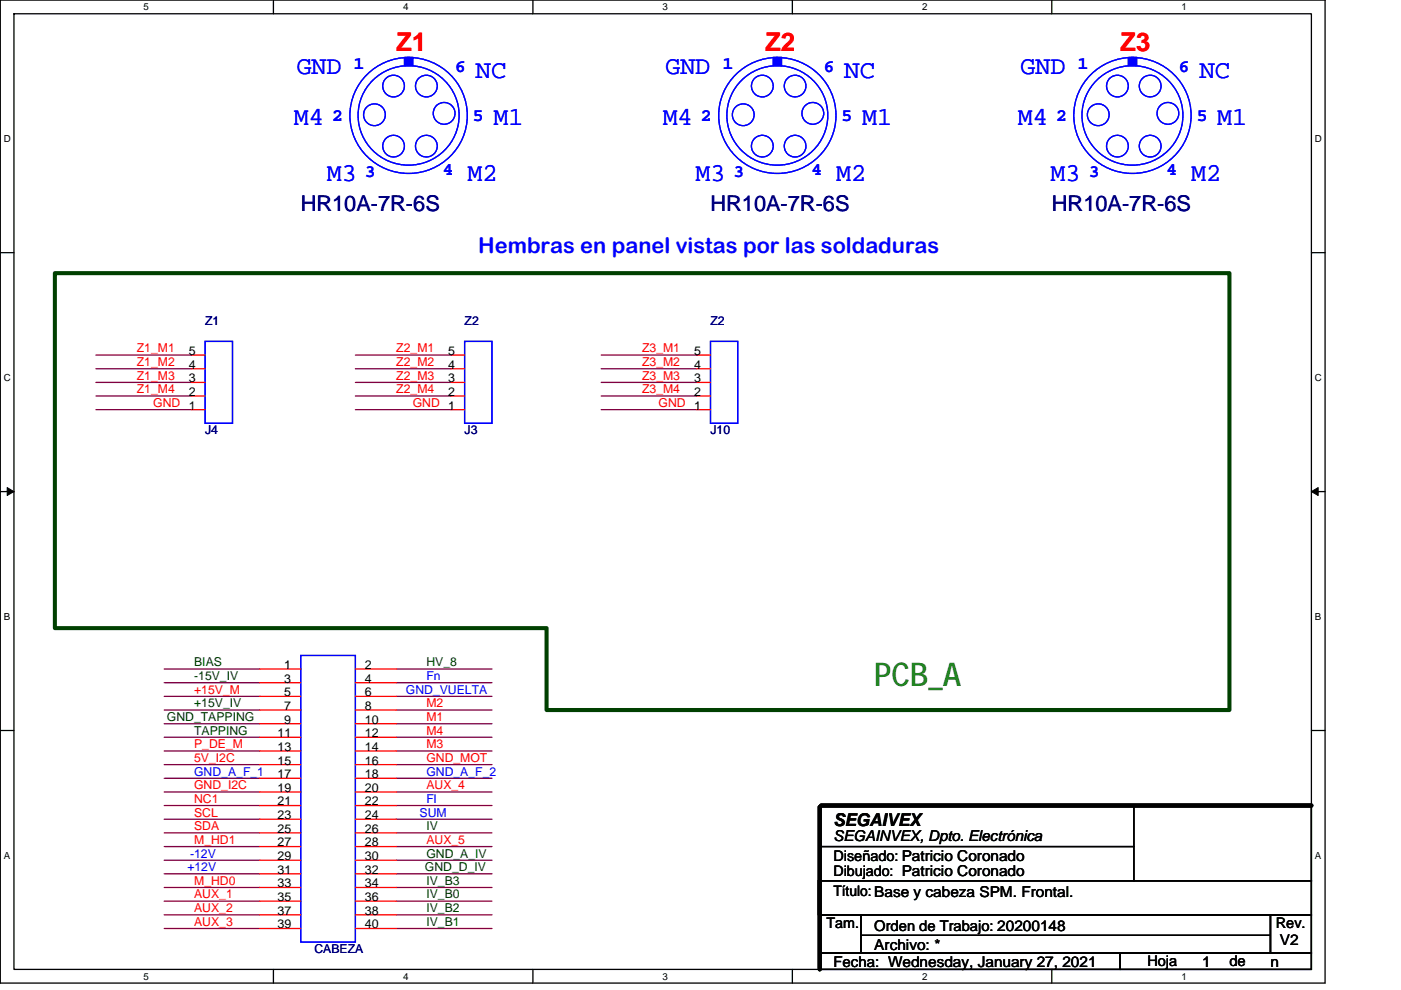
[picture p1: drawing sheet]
<svg xmlns="http://www.w3.org/2000/svg" width="297mm" height="210mm" viewBox="0 0 297 210" stroke-linecap="round" stroke-linejoin="round" font-family="sans-serif">
<path d="M.1 0h280.8v208.5h-280.8zM3 2.9h275v202.7h-275z" fill="none" stroke="#000" stroke-width=".28"/>
<g fill="#fff">
<path d="M30.5 .3h1.1v2.3h-1.1z"/>
<path d="M30.5 205.9h1.1v2.3h-1.1z"/>
</g>
<path d="M58 0v2.9M58 205.6v2.9" fill="none" stroke="#000" stroke-width=".28"/>
<g fill="#fff">
<path d="M85.5 .3h1.1v2.3h-1.1z"/>
<path d="M85.5 205.9h1.1v2.3h-1.1z"/>
</g>
<path d="M113 0v2.9M113 205.6v2.9" fill="none" stroke="#000" stroke-width=".28"/>
<g fill="#fff">
<path d="M140.5 .3h1.1v2.3h-1.1z"/>
<path d="M140.5 205.9h1.1v2.3h-1.1z"/>
</g>
<path d="M168 0v2.9M168 205.6v2.9" fill="none" stroke="#000" stroke-width=".28"/>
<g fill="#fff">
<path d="M195.5 .3h1.2v2.3h-1.2z"/>
<path d="M195.5 205.9h1.2v2.3h-1.2z"/>
</g>
<path d="M223 0v2.9M223 205.6v2.9" fill="none" stroke="#000" stroke-width=".28"/>
<g fill="#fff">
<path d="M250.5 .3h1.2v2.3h-1.2z"/>
<path d="M250.5 205.9h1.2v2.3h-1.2z"/>
<path d="M.8 28.3h1.5v2.3h-1.5z"/>
<path d="M278.8 28.3h1.5v2.3h-1.5z"/>
<path d="M.8 78.9h1.5v2.3h-1.5z"/>
<path d="M278.8 78.9h1.5v2.3h-1.5z"/>
</g>
<path d="M.1 53.6h2.9M278 53.6h2.9" fill="none" stroke="#000" stroke-width=".28"/>
<g fill="#fff">
<path d="M.8 129.6h1.4v2.3h-1.4z"/>
<path d="M278.8 129.6h1.4v2.3h-1.4z"/>
</g>
<path d="M.1 104.3h2.9M278 104.3h2.9" fill="none" stroke="#000" stroke-width=".28"/>
<path d="M1.5 103.4l1.5 .9-1.5 .8zM278 104.3l1.5-.9v1.7z" fill="#000" stroke="#000" stroke-width=".21"/>
<g fill="#fff">
<path d="M.8 180.3h1.4v2.3h-1.4z"/>
<path d="M278.8 180.3h1.4v2.3h-1.4z"/>
</g>
<path d="M.1 154.9h2.9M278 154.9h2.9M173.8 170.9h104.2v15.9h-104.2zM173.8 179.6h66.6M240.4 170.9v15.9M173.5 186.8h104.5v7.2h-104.5zM173.8 194h8.7v8.1h-8.7zM182.5 194h86.9v8.1h-86.9zM182.5 198.4h86.9M269.4 194h8.6v8.1h-8.6zM173.8 202.1h63.7v3.5h-63.7zM237.5 202.1h40.5v3.5h-40.5z" fill="none" stroke="#000" stroke-width=".28"/>
<g fill="none" stroke="#800040" stroke-width=".28">
<path d="M20.3 78.2h20.3M20.3 75.3h20.3M75.4 78.2h20.2M75.4 75.3h20.2M127.5 78.2h20.2M127.5 75.3h20.2M20.3 81.1h20.3M20.3 84h20.3M20.3 86.9h20.3M75.4 81.1h20.2M75.4 84h20.2M75.4 86.9h20.2"/>
<path d="M127.5 81.1h20.2M127.5 84h20.2M127.5 86.9h20.2M34.8 141.9h20.3M34.8 144.8h20.3M34.8 150.6h20.3M34.8 147.7h20.3M34.8 153.5h20.3M34.8 156.4h20.3M34.8 159.3h20.3M84 141.9h20.3M84 144.8h20.3"/>
<path d="M84 147.7h20.3M84 150.6h20.3M84 153.5h20.3M84 156.4h20.3M84 159.3h20.3M34.8 162.2h20.3M34.8 165.1h20.3M34.8 179.6h20.3M34.8 170.9h20.3M34.8 168h20.3M34.8 173.8h20.3M34.8 176.7h20.3"/>
<path d="M84 162.2h20.3M84 165.1h20.3M84 170.9h20.3M84 173.8h20.3M84 176.7h20.3M84 168h20.3M84 179.6h20.3M34.8 182.5h20.3M34.8 185.3h20.3M34.8 188.2h20.3M34.8 191.1h20.3M34.8 194h20.3"/>
<path d="M34.8 196.9h20.3M84 182.5h20.3M84 185.3h20.3M84 188.2h20.3M84 191.1h20.3M84 194h20.3M84 196.9h20.3"/>
</g>
<path d="M173.8 171.2v34.4M174.1 170.9h103.9" fill="none" stroke="#000" stroke-width=".87"/>
<path d="M11.6 57.9h249.1v92.7h-144.8v-17.4h-104.3z" fill="none" stroke="#004000" stroke-width=".87"/>
<g fill="none" stroke="#00f" stroke-width=".28">
<path d="M77.8 15.8a12.4 12.4 0 0 1 18.9 1.4 12.4 12.4 0 0 1-4.6 18.3 12.3 12.3 0 0 1-15.5-3.8 12.3 12.3 0 0 1 1.2-15.9zM78.6 17.5a10.6 10.6 0 0 1 16.3 .3 10.6 10.6 0 0 1-3.2 16 10.6 10.6 0 0 1-13.4-2.7 10.6 10.6 0 0 1 .3-13.6zM156 15.8a12.3 12.3 0 0 1 19.6 2.6 12.3 12.3 0 0 1-7.9 18.1 12.3 12.3 0 0 1-13.7-6 12.3 12.3 0 0 1 2-14.7zM156.8 17.5a10.6 10.6 0 0 1 16.3 .3 10.6 10.6 0 0 1-3.3 16 10.6 10.6 0 0 1-13.3-2.7 10.6 10.6 0 0 1 .3-13.6zM231.3 15.8a12.3 12.3 0 0 1 19.6 2.6 12.3 12.3 0 0 1-8 18.1 12.3 12.3 0 0 1-13.6-6 12.3 12.3 0 0 1 2-14.7zM232.1 17.5a10.6 10.6 0 0 1 16.3 .3 10.6 10.6 0 0 1-3.3 16 10.6 10.6 0 0 1-13.3-2.7 10.6 10.6 0 0 1 .3-13.6zM43.5 72.4h5.8v17.4h-5.8zM98.5 72.4h5.8v17.4h-5.8zM150.6 72.4h5.8v17.4h-5.8zM63.8 139h11.6v60.8h-11.6z"/>
<circle cx="83.4" cy="18.3" r="2.3"/>
<circle cx="90.4" cy="18.3" r="2.3"/>
<circle cx="161.6" cy="18.3" r="2.3"/>
<circle cx="168.6" cy="18.3" r="2.3"/>
<circle cx="236.9" cy="18.3" r="2.3"/>
<circle cx="243.9" cy="18.3" r="2.3"/>
<circle cx="79.4" cy="24.3" r="2.31"/>
<circle cx="83.4" cy="31" r="2.3"/>
<circle cx="90.4" cy="31" r="2.3"/>
<circle cx="94.2" cy="24" r="2.31"/>
<circle cx="157.6" cy="24.3" r="2.31"/>
<circle cx="161.6" cy="31" r="2.3"/>
<circle cx="168.6" cy="31" r="2.3"/>
<circle cx="172.3" cy="24" r="2.31"/>
<circle cx="232.8" cy="24.3" r="2.31"/>
<circle cx="236.9" cy="31" r="2.3"/>
<circle cx="243.9" cy="31" r="2.3"/>
<circle cx="247.6" cy="24" r="2.31"/>
</g>
<g fill="none" stroke="#f00" stroke-width=".28">
<path d="M40.6 78.2h2.9M40.6 75.3h2.9M95.6 78.2h2.9M95.6 75.3h2.9M147.7 78.2h2.9M147.7 75.3h2.9M40.6 86.9h2.9M40.6 84h2.9M40.6 81.1h2.9M95.6 86.9h2.9M95.6 84h2.9M95.6 81.1h2.9"/>
<path d="M147.7 86.9h2.9M147.7 84h2.9M147.7 81.1h2.9M55.1 141.9h8.7M55.1 144.8h8.7M55.1 147.7h8.7M55.1 150.6h8.7M55.1 153.5h8.7M55.1 156.4h8.7M55.1 159.3h8.7M75.4 141.9h8.6M75.4 144.8h8.6"/>
<path d="M75.4 147.7h8.6M75.4 150.6h8.6M75.4 153.5h8.6M75.4 156.4h8.6M75.4 159.3h8.6M55.1 162.2h8.7M55.1 165.1h8.7M55.1 168h8.7M55.1 170.9h8.7M55.1 173.8h8.7M55.1 176.7h8.7M55.1 179.6h8.7"/>
<path d="M75.4 162.2h8.6M75.4 165.1h8.6M75.4 168h8.6M75.4 170.9h8.6M75.4 173.8h8.6M75.4 176.7h8.6M75.4 179.6h8.6M55.1 182.5h8.7M55.1 185.3h8.7M55.1 188.2h8.7M55.1 191.1h8.7M55.1 194h8.7"/>
<path d="M55.1 196.9h8.7M75.4 182.5h8.6M75.4 185.3h8.6M75.4 188.2h8.6M75.4 191.1h8.6M75.4 194h8.6M75.4 196.9h8.6"/>
</g>
<g fill="#00f" stroke="#00f" stroke-width=".28">
<path d="M85.8 12.2v1.7h1.7v-1.7z" fill-rule="evenodd"/>
<path d="M85.8 12.2v1.7h1.7v-1.7z" fill-rule="evenodd"/>
<path d="M239.2 12.2v1.7h1.8v-1.7z" fill-rule="evenodd"/>
<path d="M239.2 12.2v1.7h1.8v-1.7z" fill-rule="evenodd"/>
<path d="M164 12.2v1.7h1.7v-1.7z" fill-rule="evenodd"/>
<path d="M164 12.2v1.7h1.7v-1.7z" fill-rule="evenodd"/>
</g>
<text font-size="6.9" fill="#008000" x="185.4" y="145.5">PCB_A</text>
<g font-size="5.5" fill="#f00">
<text x="84" y="10.8">Z1</text>
<text x="162.2" y="10.8">Z2</text>
<text x="237.5" y="10.8">Z3</text>
</g>
<g font-size="5.5" fill="#00f">
<text x="62.9" y="15.6">GND</text>
<text x="100.8" y="16.5">NC</text>
<text x="141.1" y="15.6">GND</text>
<text x="179" y="16.5">NC</text>
<text x="216.4" y="15.6">GND</text>
<text x="254.3" y="16.5">NC</text>
<text x="62.3" y="26.6">M4</text>
<text x="104.6" y="26.6">M1</text>
<text x="140.5" y="26.6">M4</text>
<text x="182.8" y="26.6">M1</text>
<text x="215.8" y="26.6">M4</text>
<text x="258.1" y="26.6">M1</text>
<text x="69.3" y="38.5">M3</text>
<text x="99.1" y="38.5">M2</text>
<text x="147.4" y="38.5">M3</text>
<text x="177.3" y="38.5">M2</text>
<text x="222.7" y="38.5">M3</text>
<text x="252.6" y="38.5">M2</text>
</g>
<g font-size="4.6" fill="#000080">
<text x="63.8" y="44.7">HR10A-7R-6S</text>
<text x="150.6" y="44.7">HR10A-7R-6S</text>
<text x="223" y="44.7">HR10A-7R-6S</text>
</g>
<text font-size="4.6" fill="#00f" x="101.4" y="53.6">Hembras en panel vistas por las soldaduras</text>
<g font-size="3.7" fill="#00f">
<text x="75.1" y="14.7">1</text>
<text x="96.5" y="15.3">6</text>
<text x="153.2" y="14.7">1</text>
<text x="174.7" y="15.3">6</text>
<text x="228.5" y="14.7">1</text>
<text x="250" y="15.3">6</text>
<text x="70.4" y="25.7">2</text>
<text x="100.2" y="25.7">5</text>
<text x="148.6" y="25.7">2</text>
<text x="178.4" y="25.7">5</text>
<text x="223.9" y="25.7">2</text>
<text x="253.7" y="25.7">5</text>
<text x="77.4" y="37.6">3</text>
<text x="93.9" y="37">4</text>
<text x="155.6" y="37.6">3</text>
<text x="172.1" y="37">4</text>
<text x="230.8" y="37.6">3</text>
<text x="247.4" y="37">4</text>
</g>
<text font-size="3.7" x="176.7" y="175.2">SEGAIVEX</text>
<g font-size="3.2">
<text x="176.7" y="178.4">SEGAINVEX, Dpto. Electrónica</text>
<text x="185.4" y="197.4">Orden de Trabajo: 20200148</text>
<text x="185.4" y="201.5">Archivo: *</text>
<text x="271.4" y="200.4">V2</text>
<text x="176.7" y="205">Fecha: Wednesday, January 27, 2021</text>
<text x="254.9" y="205">1</text>
<text x="260.7" y="205">de</text>
<text x="269.4" y="205">n</text>
</g>
<g font-size="3.1">
<text x="176.7" y="182.6">Diseñado: Patricio Coronado</text>
<text x="176.7" y="185.8">Dibujado: Patricio Coronado</text>
<text x="176.7" y="190.1">Título: Base y cabeza SPM. Frontal.</text>
<text x="175.3" y="196.8">Tam.</text>
<text x="270.5" y="196.8">Rev.</text>
<text x="243.3" y="204.9">Hoja</text>
</g>
<g font-size="2.6" fill="#000080">
<text x="43.5" y="69">Z1</text>
<text x="98.5" y="69">Z2</text>
<text x="150.6" y="69">Z2</text>
<text x="43.5" y="92.1">J4</text>
<text x="98.5" y="92.1">J3</text>
<text x="150.6" y="92.1">J10</text>
<text x="66.7" y="202.1">CABEZA</text>
</g>
<g font-size="2.6" fill="#f00">
<text x="29" y="77.6">Z1_M2</text>
<text x="29" y="74.7">Z1_M1</text>
<text x="84" y="77.6">Z2_M2</text>
<text x="84" y="74.7">Z2_M1</text>
<text x="136.1" y="77.6">Z3_M2</text>
<text x="136.1" y="74.7">Z3_M1</text>
<text x="29" y="80.5">Z1_M3</text>
<text x="29" y="83.4">Z1_M4</text>
<text x="84" y="80.5">Z2_M3</text>
<text x="84" y="83.4">Z2_M4</text>
<text x="136.1" y="80.5">Z3_M3</text>
<text x="136.1" y="83.4">Z3_M4</text>
<text x="32.5" y="86.3">GND 1</text>
<text x="87.5" y="86.3">GND 1</text>
<text x="139.6" y="86.3">GND 1</text>
<text x="41.2" y="147.1">+15V_M</text>
<text x="90.4" y="150">M2</text>
<text x="90.4" y="152.9">M1</text>
<text x="90.4" y="155.8">M4</text>
<text x="41.2" y="158.7">P_DE_M</text>
<text x="41.2" y="161.6">5V_I2C</text>
<text x="90.4" y="158.7">M3</text>
<text x="90.4" y="161.6">GND_MOT</text>
<text x="41.2" y="167.4">GND_I2C</text>
<text x="90.4" y="167.4">AUX_4</text>
<text x="41.2" y="170.3">NC1</text>
<text x="41.2" y="173.2">SCL</text>
<text x="41.2" y="179">M_HD1</text>
<text x="41.2" y="176.1">SDA</text>
<text x="90.4" y="179">AUX_5</text>
<text x="41.2" y="187.7">M_HD0</text>
<text x="41.2" y="190.6">AUX_1</text>
<text x="41.2" y="193.5">AUX_2</text>
<text x="41.2" y="196.4">AUX_3</text>
</g>
<g font-size="2.6">
<text x="40" y="75.3">5</text>
<text x="95" y="75.3">5</text>
<text x="147.1" y="75.3">5</text>
<text x="40" y="84">2</text>
<text x="40" y="81.1">3</text>
<text x="40" y="78.2">4</text>
<text x="95" y="84">2</text>
<text x="95" y="81.1">3</text>
<text x="95" y="78.2">4</text>
<text x="147.1" y="84">2</text>
<text x="147.1" y="81.1">3</text>
<text x="147.1" y="78.2">4</text>
<text x="60.3" y="141.9">1</text>
<text x="77.4" y="141.9">2</text>
<text x="60.3" y="144.8">3</text>
<text x="60.3" y="147.7">5</text>
<text x="77.4" y="144.8">4</text>
<text x="77.4" y="147.7">6</text>
<text x="60.3" y="150.6">7</text>
<text x="60.3" y="153.5">9</text>
<text x="77.4" y="150.6">8</text>
<text x="77.4" y="153.5">10</text>
<text x="58.8" y="156.4">11</text>
<text x="58.8" y="159.3">13</text>
<text x="77.4" y="156.4">12</text>
<text x="77.4" y="159.3">14</text>
<text x="58.8" y="162.2">15</text>
<text x="58.8" y="165.1">17</text>
<text x="58.8" y="168">19</text>
<text x="77.4" y="162.2">16</text>
<text x="77.4" y="165.1">18</text>
<text x="77.4" y="168">20</text>
<text x="58.8" y="170.8">21</text>
<text x="58.8" y="173.7">23</text>
<text x="77.4" y="170.8">22</text>
<text x="77.4" y="173.7">24</text>
<text x="58.8" y="176.6">25</text>
<text x="58.8" y="179.5">27</text>
<text x="77.4" y="176.6">26</text>
<text x="77.4" y="179.5">28</text>
<text x="58.8" y="182.4">29</text>
<text x="58.8" y="185.3">31</text>
<text x="77.4" y="182.4">30</text>
<text x="77.4" y="185.3">32</text>
<text x="58.8" y="188.2">33</text>
<text x="58.8" y="191.1">35</text>
<text x="77.4" y="188.2">34</text>
<text x="77.4" y="191.1">36</text>
<text x="58.8" y="194">37</text>
<text x="58.8" y="196.9">39</text>
<text x="77.4" y="194">38</text>
<text x="77.4" y="196.9">40</text>
</g>
<g font-size="2.6" fill="#004000">
<text x="41.2" y="141.3">BIAS</text>
<text x="90.4" y="141.3">HV_8</text>
<text x="41.2" y="144.2">-15V_IV</text>
<text x="35.4" y="152.9">GND_TAPPING</text>
<text x="41.2" y="150">+15V_IV</text>
<text x="41.2" y="155.8">TAPPING</text>
<text x="90.4" y="176.1">IV</text>
<text x="90.1" y="184.8">GND_D_IV</text>
<text x="90.4" y="181.9">GND_A_IV</text>
<text x="90.4" y="187.7">IV_B3</text>
<text x="90.4" y="190.6">IV_B0</text>
<text x="90.4" y="193.5">IV_B2</text>
<text x="90.4" y="196.4">IV_B1</text>
</g>
<g font-size="2.6" fill="#00f">
<text x="86.1" y="147.1">GND_VUELTA</text>
<text x="90.4" y="144.2">Fn</text>
<text x="41.2" y="164.5">GND_A_F_1</text>
<text x="90.4" y="164.5">GND_A_F_2</text>
<text x="89" y="173.2">SUM</text>
<text x="90.4" y="170.3">Fl</text>
<text x="39.7" y="184.8">+12V</text>
<text x="40.3" y="181.9">-12V</text>
</g>
<g font-size="2.1">
<text x="30.5" y="2.2">5</text>
<text x="85.5" y="2.2">4</text>
<text x="140.5" y="2.2">3</text>
<text x="195.5" y="2.2">2</text>
<text x="250.5" y="2.2">1</text>
<text x=".8" y="30.1">D</text>
<text x="278.8" y="30.1">D</text>
<text x=".8" y="80.8">C</text>
<text x="278.8" y="80.8">C</text>
<text x=".8" y="131.4">B</text>
<text x="278.8" y="131.4">B</text>
<text x=".8" y="182.1">A</text>
<text x="278.8" y="182.1">A</text>
<text x="30.5" y="207.8">5</text>
<text x="85.5" y="207.8">4</text>
<text x="140.5" y="207.8">3</text>
<text x="195.5" y="207.8">2</text>
<text x="250.5" y="207.8">1</text>
</g>
</svg>
